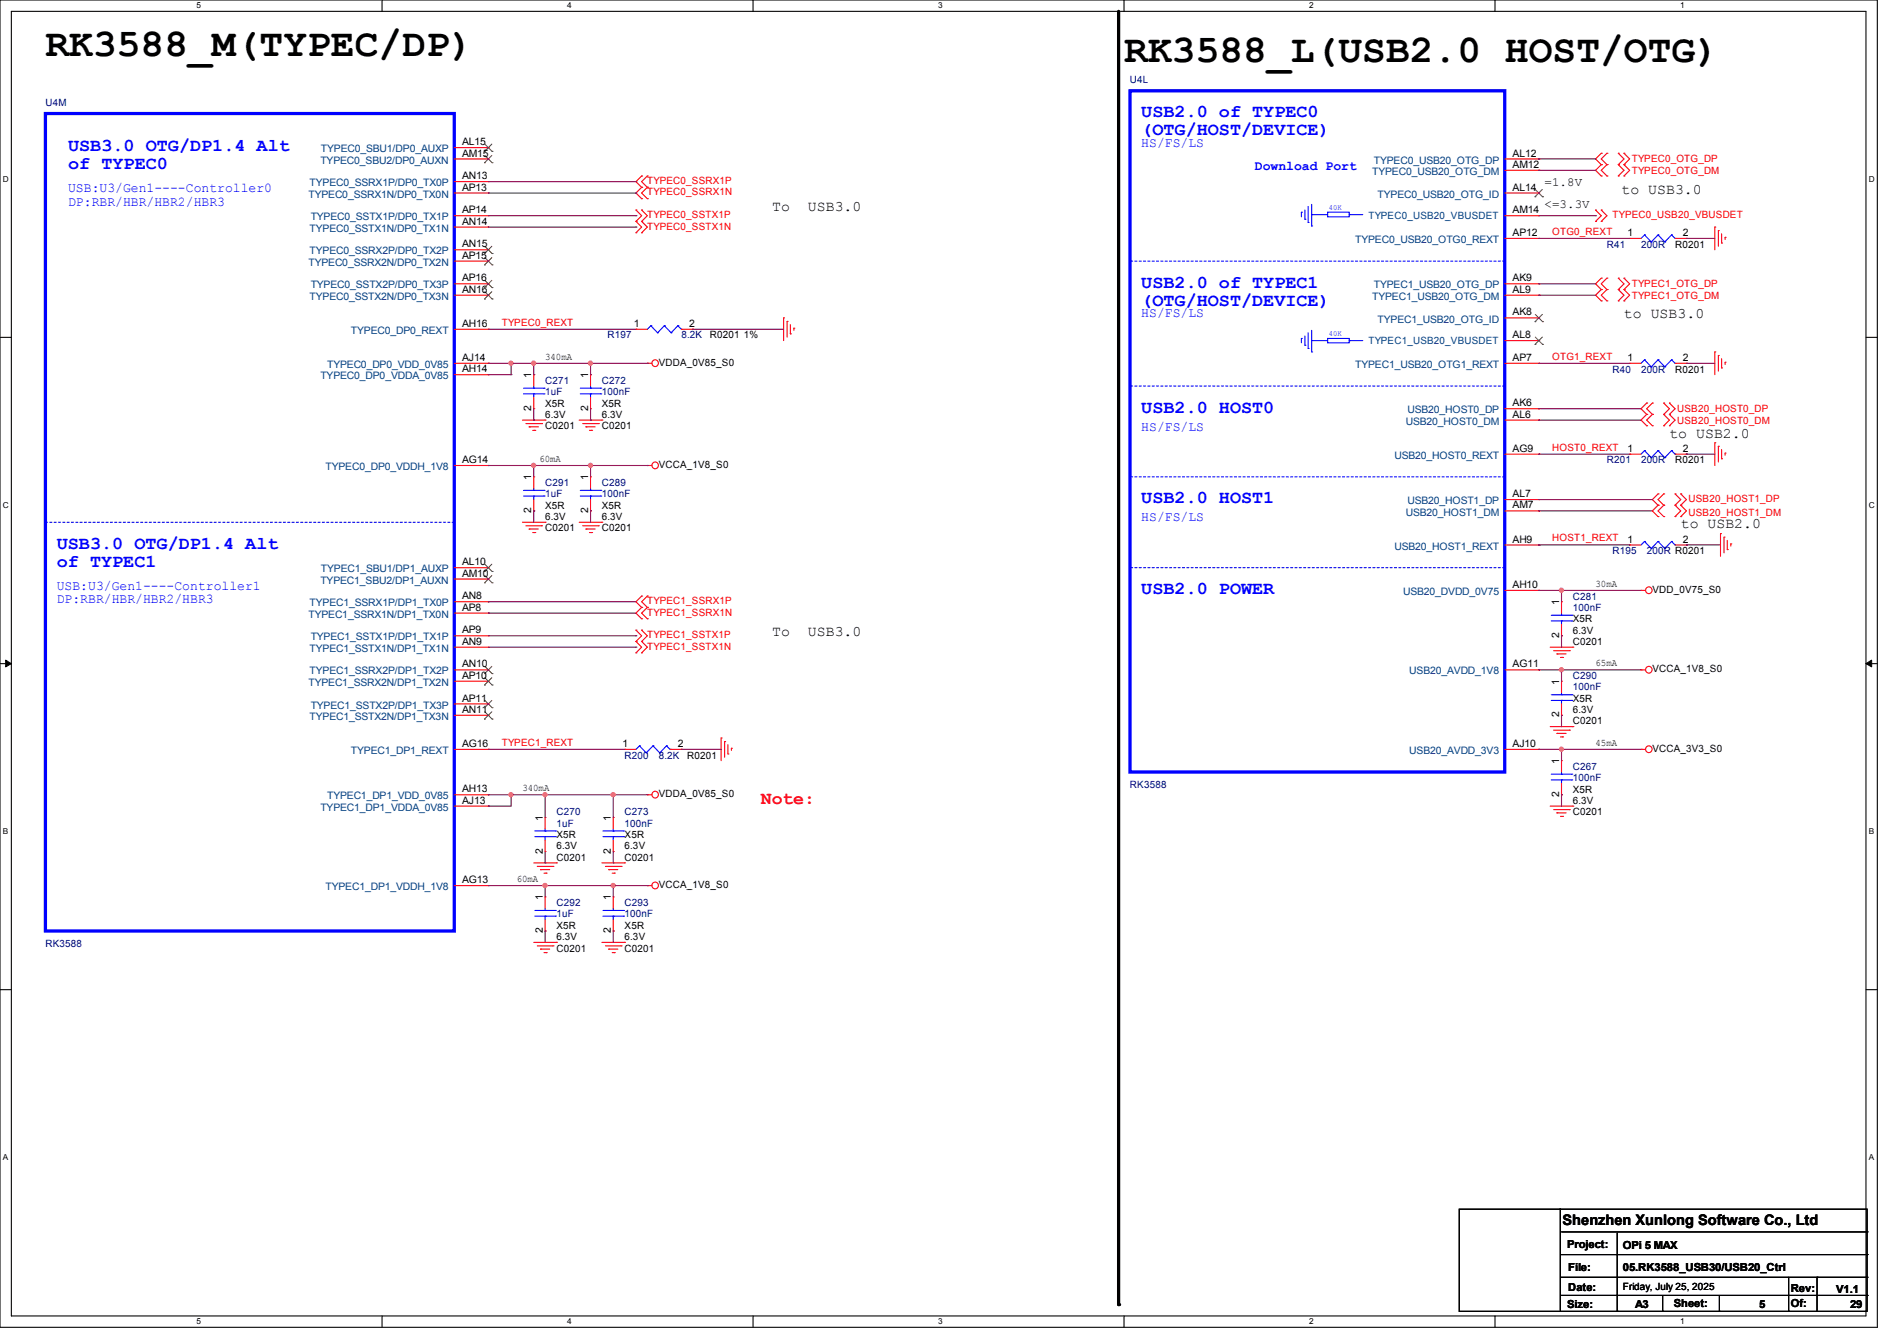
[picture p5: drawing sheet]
<svg xmlns="http://www.w3.org/2000/svg" width="297mm" height="210mm" viewBox="0 0 297 210" stroke-linecap="round" stroke-linejoin="round" font-family="sans-serif">
<g fill="none" stroke="#000" stroke-width=".17">
<path d="M0 0h293.9v207.9h-293.9zM1.8 1.8h290.3v204.3h-290.3zM59.8 0v1.8M117.9 0v1.8M176 0v1.8M234.1 0v1.8M0 52.8h1.8M292.1 52.8h1.8M0 103.9h1.8M292.1 103.9h1.8M0 155h1.8M292.1 155h1.8"/>
<path d="M228.5 189.4h15.8v16h-15.8zM244.3 189.4h48v16h-48zM244.3 196.5h48M244.5 192.9h47.8M253.2 193.1v12.3M292.3 192.9h.1M292.3 196.5h.1M59.8 206.1v1.8M117.9 206.1v1.8M176 206.1v1.8M234.1 206.1v1.8M244.3 200h48"/>
<path d="M244.3 202.9h48M253.2 205.4h.1M260.3 205.4h.1M260.3 202.9v2.5M269.2 205.4h.1M269.2 202.9v2.5M280 205.4h.1M280 200v5.4M284.5 200h.1M284.5 200v5.4M292.3 200h.1M292.3 202.9h.1"/>
</g>
<path d="M.9 103.4l.9 .5-.9 .5zM292.1 103.9l.9-.5v1z" fill="#000"/>
<path d="M.9 103.4l.9 .5-.9 .5zM292.1 103.9l.9-.5v1z" fill="none" stroke="#000" stroke-width=".16"/>
<path d="M175.1 1.8v202.5" fill="none" stroke="#000" stroke-width=".51"/>
<circle cx="175.1" cy="204.3" r=".25" fill="#000"/>
<g fill="none" stroke="#f00" stroke-width=".17">
<path d="M71.1 23.1h5.4M71.1 24.9h5.4M71.1 28.4h5.4M71.1 35.6h5.4M71.1 39.1h5.4M71.1 30.2h5.4M71.1 33.8h5.4M76.5 23.1h.1M76.5 24.9h.1M76.5 28.4h.1M76.5 35.6h.1M76.5 39.1h.1"/>
<path d="M76.5 30.2h.1M76.5 33.8h.1M99.6 34.7h.1M99.6 32.9h.1M99.6 36.4h.1M99.6 32.9l.9 .9-.9 .9M99.6 34.7l.9 .9-.9 .8M100.5 34.7h.1M100.5 32.9h.1M100.5 36.4h.1M100.5 27.6h.1M100.5 29.3h.1"/>
<path d="M100.5 31.1h.1M100.5 32.9l.8 .9-.8 .9M100.5 34.7l.8 .9-.8 .8M100.5 27.6l-.9 .8 .9 .9M100.5 29.3l-.9 .9 .9 .9M101.3 29.3h.1M101.3 27.6h.1M101.3 31.1h.1M101.3 27.6l-.8 .8 .8 .9M101.3 29.3l-.8 .9 .8 .9M235.6 24.9h5.3M235.6 30.2h5.3"/>
<path d="M235.6 33.8h5.3M235.6 26.7h5.3M235.6 37.3h5.3M240.9 24.9h.1M240.9 30.2h.1M240.9 26.7h.1M240.9 33.8h.1M240.9 37.3h.1M249.8 34.7h.1M249.8 32.9h.1M249.8 32.9l.9 .9-.9 .9M250.7 24h.1"/>
<path d="M250.7 25.8h.1M250.7 27.6h.1M250.7 34.7h.1M250.7 32.9h.1M250.7 24l-.9 .9 .9 .9M250.7 25.8l-.9 .9 .9 .9M250.7 32.9l.9 .9-.9 .9M251.6 25.8h.1M251.6 24h.1M251.6 27.6h.1M251.6 24l-.9 .9 .9 .9M251.6 25.8l-.9 .9 .9 .9"/>
<path d="M253.4 25.8h.1M253.4 24h.1M253.4 27.6h.1M253.4 24l.9 .9-.9 .9M253.4 25.8l.9 .9-.9 .9M254.3 25.8h.1M254.3 24h.1M254.3 27.6h.1M254.3 24l.8 .9-.8 .9M254.3 25.8l.8 .9-.8 .9M255.1 37.3h.1M255.1 37.3h1.8"/>
<path d="M262.3 37.3h1.7M264 37.3h.1M268.5 35.6h.1M268.5 35.6v3.5M269 36.1h.1M269 36.1v2.5M269.5 38.1h.1M269.5 36.6v1.5M270.1 37.2h.1M270.1 37.2v.3M71.1 56.9h5.4M71.1 51.6h5.4"/>
<path d="M71.1 58.7h5.4M71.1 46.2h5.4M71.1 40.9h5.4M71.1 44.4h5.4M76.5 58.7h.1M76.5 51.6h.1M76.5 56.9h.1M76.5 46.2h.1M76.5 40.9h.1M76.5 44.4h.1M83.6 58.7h.1M83.6 58.7v1.8"/>
<path d="M92.5 58.7h.1M92.5 58.7v1.8M99.6 51.6h.1M99.6 51.6h1.7M101.3 56.9h.1M101.3 56.9h.8M106.7 51.6h1.8M108.5 51.6h.1M122.7 49.8h.1M122.7 49.8v3.5M123.2 50.3h.1M123.2 50.3v2.5"/>
<path d="M123.7 52.3h.1M123.7 50.8v1.5M124.3 51.4h.1M124.3 51.4v.3M235.6 56.9h5.3M235.6 46.2h5.3M235.6 44.4h5.3M235.6 49.8h5.3M235.6 53.3h5.3M240.9 49.8h.1M240.9 44.4h.1M240.9 53.3h.1"/>
<path d="M240.9 46.2h.1M240.9 56.9h.1M250.7 43.6h.1M250.7 45.3h.1M250.7 47.1h.1M250.7 43.6l-.9 .8 .9 .9M250.7 45.3l-.9 .9 .9 .9M251.6 45.3h.1M251.6 43.6h.1M251.6 47.1h.1M251.6 43.6l-.9 .8 .9 .9M251.6 45.3l-.9 .9 .9 .9"/>
<path d="M253.4 45.3h.1M253.4 43.6h.1M253.4 47.1h.1M253.4 43.6l.9 .8-.9 .9M253.4 45.3l.9 .9-.9 .9M254.3 45.3h.1M254.3 43.6h.1M254.3 47.1h.1M254.3 43.6l.8 .8-.8 .9M254.3 45.3l.8 .9-.8 .9M255.1 56.9h.1M255.1 56.9h1.8"/>
<path d="M262.3 56.9h1.7M264 56.9h.1M268.5 55.1h.1M268.5 55.1v3.6M269 55.7h.1M269 55.7v2.4M269.5 57.6h.1M269.5 56.2v1.4M270.1 56.7h.1M270.1 56.7v.4M71.1 72.9h5.4M76.5 72.9h.1"/>
<path d="M81.8 65.8h3.5M82.3 66.3h2.5M82.8 66.8h.1M82.8 66.8h1.5M83.4 67.4h.3M83.6 64h.1M83.6 74.7h.1M83.6 62.2v1.8M83.6 74.7v1.8M83.6 78.2v1.8M83.7 67.4h.1M84.8 66.3h.1"/>
<path d="M85.3 65.8h.1M90.7 65.8h3.5M91.2 66.3h2.5M91.7 66.8h.1M91.7 66.8h1.5M92.3 67.4h.3M92.5 74.7h.1M92.5 64h.1M92.5 62.2v1.8M92.5 74.7v1.8M92.5 78.2v1.8M92.6 67.4h.1"/>
<path d="M93.7 66.3h.1M94.2 65.8h.1M101.3 72.9h.1M101.3 72.9h.8M235.6 65.8h5.3M235.6 71.1h5.3M235.6 64h5.3M235.6 78.2h5.3M240.9 71.1h.1M240.9 64h.1M240.9 65.8h.1M240.9 78.2h.1"/>
<path d="M255.1 71.1h.1M255.1 71.1h1.8M257.8 63.1h.1M257.8 64.9h.1M257.8 66.7h.1M257.8 63.1l-.9 .9 .9 .9M257.8 64.9l-.9 .9 .9 .9M258.7 64.9h.1M258.7 63.1h.1M258.7 66.7h.1M258.7 63.1l-.9 .9 .9 .9M258.7 64.9l-.9 .9 .9 .9"/>
<path d="M259.6 77.3h.1M259.6 79.1h.1M259.6 77.3l-.9 .9 .9 .9M259.6 79.1l-.9 .9 .9 .9M260.5 79.1h.1M260.5 77.3h.1M260.5 64.9h.1M260.5 63.1h.1M260.5 66.7h.1M260.5 77.3l-.9 .9 .9 .9M260.5 79.1l-.9 .9 .9 .9M260.5 63.1l.9 .9-.9 .9"/>
<path d="M260.5 64.9l.9 .9-.9 .9M261.4 64.9h.1M261.4 63.1h.1M261.4 66.7h.1M261.4 63.1l.9 .9-.9 .9M261.4 64.9l.9 .9-.9 .9M262.3 79.1h.1M262.3 77.3h.1M262.3 77.3l.8 .9-.8 .9M262.3 79.1l.8 .9-.8 .9M262.3 71.1h1.7M263.1 79.1h.1"/>
<path d="M263.1 77.3h.1M263.1 77.3l.9 .9-.9 .9M263.1 79.1l.9 .9-.9 .9M264 71.1h.1M268.5 69.3h.1M268.5 69.3v3.6M269 69.9h.1M269 69.9v2.4M269.5 71.8h.1M269.5 70.4v1.4M270.1 71h.1M270.1 71v.3"/>
<path d="M71.1 88.9h5.4M71.1 90.7h5.4M71.1 94.2h5.4M71.1 96h5.4M71.1 99.6h5.4M76.5 88.9h.1M76.5 90.7h.1M76.5 94.2h.1M76.5 96h.1M76.5 99.6h.1M81.8 81.8h3.5M82.3 82.3h2.5"/>
<path d="M82.8 82.8h.1M82.8 82.8h1.5M83.4 83.4h.3M83.6 80h.1M83.7 83.4h.1M84.8 82.3h.1M85.3 81.8h.1M90.7 81.8h3.5M91.2 82.3h2.5M91.7 82.8h.1M91.7 82.8h1.5M92.3 83.4h.3"/>
<path d="M92.5 80h.1M92.6 83.4h.1M93.7 82.3h.1M94.2 81.8h.1M99.6 98.7h.1M99.6 98.7l.9 .9-.9 .9M100.5 98.7h.1M100.5 93.3h.1M100.5 95.1h.1M100.5 96.9h.1M100.5 98.7l.8 .9-.8 .9M100.5 93.3l-.9 .9 .9 .9"/>
<path d="M100.5 95.1l-.9 .9 .9 .9M101.3 95.1h.1M101.3 93.3h.1M101.3 96.9h.1M101.3 93.3l-.8 .9 .8 .9M101.3 95.1l-.8 .9 .8 .9M235.6 92.5h5.3M235.6 85.3h5.3M235.6 80h5.3M240.9 85.3h.1M240.9 92.5h.1M240.9 80h.1"/>
<path d="M244.5 94.2h.1M244.5 99.6h.1M244.5 94.2v1.8M244.5 97.8v1.8M255.1 85.3h.1M255.1 85.3h1.8M256.9 92.5h.1M256.9 92.5h.7M259.6 80.9h.1M260.5 80.9h.1M262.3 80.9h.1M262.3 85.3h1.7"/>
<path d="M263.1 80.9h.1M264 85.3h.1M269.4 83.6h.1M269.4 83.6v3.5M269.9 84.1h.1M269.9 84.1v2.5M270.4 86.1h.1M270.4 84.6v1.5M271 85.2h.1M271 85.2v.3M71.1 101.3h5.4M71.1 117.3h5.4"/>
<path d="M71.1 104.9h5.4M71.1 112h5.4M71.1 106.7h5.4M71.1 110.2h5.4M76.5 117.3h.1M76.5 101.3h.1M76.5 104.9h.1M76.5 112h.1M76.5 106.7h.1M76.5 110.2h.1M97.8 117.3h.1M97.8 117.3h1.8"/>
<path d="M99.6 100.5h.1M99.6 102.2h.1M99.6 100.5l.9 .8-.9 .9M100.5 100.5h.1M100.5 102.2h.1M100.5 100.5l.8 .8-.8 .9M104.9 117.3h1.8M106.7 117.3h.1M112.9 115.6h.1M112.9 115.6v3.5M113.5 116.1h.1M113.5 116.1v2.5"/>
<path d="M114 118.1h.1M114 116.6v1.5M114.5 117.2h.1M114.5 117.2v.3M235.6 117.3h5.3M235.6 104.9h5.3M240.9 104.9h.1M240.9 117.3h.1M242.7 113.8h3.6M242.7 101.3h3.6M243.2 114.3h2.5M243.2 101.9h2.5"/>
<path d="M243.8 114.9h.1M243.8 102.4h.1M243.8 114.9h1.4M243.8 102.4h1.4M244.3 115.4h.3M244.3 103h.3M244.5 119.1h.1M244.5 106.7h.1M244.5 112h.1M244.5 106.7v1.8M244.5 110.2v1.8M244.5 119.1v1.8"/>
<path d="M244.6 115.4h.1M244.6 103h.1M245.7 114.3h.1M245.7 101.9h.1M246.3 113.8h.1M246.3 101.3h.1M256.9 117.3h.1M256.9 104.9h.1M256.9 117.3h.7M256.9 104.9h.7M71.1 126.2h5.4M71.1 138.7h5.4"/>
<path d="M71.1 124.5h5.4M76.5 138.7h.1M76.5 124.5h.1M76.5 126.2h.1M83.6 135.1h3.5M84.1 135.7h2.5M84.6 136.2h.1M84.6 136.2h1.5M85.2 136.7h.3M85.3 128h.1M85.3 133.3h.1M85.3 128v1.8"/>
<path d="M85.3 131.6v1.7M85.5 136.7h.1M86.6 135.7h.1M87.1 135.1h.1M94.2 135.1h3.6M94.8 135.7h2.4M95.3 136.2h.1M95.3 136.2h1.4M95.8 136.7h.4M96 128h.1M96 133.3h.1M96 128v1.8"/>
<path d="M96 131.6v1.7M96.2 136.7h.1M97.2 135.7h.1M97.8 135.1h.1M101.3 138.7h.1M101.3 124.5h.1M101.3 138.7h.8M101.3 124.5h.8M242.7 126.2h3.6M243.2 126.8h2.5M243.8 127.3h.1M243.8 127.3h1.4"/>
<path d="M244.3 127.8h.3M244.5 124.5h.1M244.5 122.7v1.8M244.6 127.8h.1M245.7 126.8h.1M246.3 126.2h.1M83.6 147.6h3.5M84.1 148.1h2.5M84.6 148.6h.1M84.6 148.6h1.5M85.2 149.2h.3M85.3 140.5h.1"/>
<path d="M85.3 145.8h.1M85.3 140.5v1.7M85.3 144v1.8M85.5 149.2h.1M86.6 148.1h.1M87.1 147.6h.1M94.2 147.6h3.6M94.8 148.1h2.4M95.3 148.6h.1M95.3 148.6h1.4M95.8 149.2h.4M96 140.5h.1"/>
<path d="M96 145.8h.1M96 140.5v1.7M96 144v1.8M96.2 149.2h.1M97.2 148.1h.1M97.8 147.6h.1"/>
<circle cx="102.6" cy="56.9" r=".52"/>
<circle cx="102.6" cy="72.9" r=".52"/>
<circle cx="258.1" cy="92.4" r=".52"/>
<circle cx="258.1" cy="117.3" r=".52"/>
<circle cx="258.1" cy="104.9" r=".52"/>
<circle cx="102.6" cy="124.4" r=".52"/>
<circle cx="102.6" cy="138.7" r=".52"/>
</g>
<g fill="none" stroke="#00f" stroke-width=".17">
<path d="M203.8 33.2h.1M203.8 33.2v.8M204.3 34.3h.1M204.3 32.9v1.4M204.8 34.8h.1M204.8 32.3v2.5M205.4 35.4h.1M205.4 33.6h.1M205.4 32v3.4M205.4 33.6h2.5M207.9 33.2h3.3v.8h-3.3zM211.2 33.6h.1"/>
<path d="M211.2 33.6h2.2M257.5 36.8h.1M257.5 36.8l-.6 .5M257.5 36.8l1 1.1M258.5 37.9h.1M259.6 36.8h.1M259.6 36.8l-1.1 1.1M259.6 36.8l1 1.1M260.6 37.9h.1M261.7 36.8h.1M261.7 36.8l-1.1 1.1M261.7 36.8l.6 .5"/>
<path d="M262.3 37.3h.1M101.9 51h.1M101.9 51l-.6 .6M101.9 51l1.1 1.1M103 52.1h.1M104 51h.1M104 51l-1 1.1M104 51l1.1 1.1M105.1 52.1h.1M106.1 51h.1M106.1 51l-1 1.1M106.1 51l.6 .6"/>
<path d="M106.7 51.6h.1M203.8 53h.1M203.8 53v.7M204.3 54.1h.1M204.3 52.6v1.5M204.8 54.6h.1M204.8 52.1v2.5M205.4 55.1h.1M205.4 53.3h.1M205.4 51.7v3.4M205.4 53.3h2.5M207.9 53h3.3v.7h-3.3z"/>
<path d="M211.2 53.3h.1M211.2 53.3h2.2M257.5 56.3h.1M257.5 56.3l-.6 .6M257.5 56.3l1 1.1M258.5 57.4h.1M259.6 56.3h.1M259.6 56.3l-1.1 1.1M259.6 56.3l1 1.1M260.6 57.4h.1M261.7 56.3h.1M261.7 56.3l-1.1 1.1"/>
<path d="M261.7 56.3l.6 .6M262.3 56.9h.1M82 77.7h3.2M82 76.8h3.2M82 61.7h3.2M82 60.8h3.2M83.6 60.8h.1M83.6 61.7h.1M83.6 76.8h.1M83.6 77.7h.1M83.6 60.5v.3M83.6 61.7v.5"/>
<path d="M83.6 76.5v.3M83.6 77.7v.5M85.2 61.7h.1M85.2 60.8h.1M85.2 77.7h.1M85.2 76.8h.1M90.8 77.7h3.3M90.8 76.8h3.3M90.8 61.7h3.3M90.8 60.8h3.3M92.5 76.8h.1M92.5 77.7h.1"/>
<path d="M92.5 60.8h.1M92.5 61.7h.1M92.5 60.5v.3M92.5 61.7v.5M92.5 76.5v.3M92.5 77.7v.5M94.1 77.7h.1M94.1 76.8h.1M94.1 61.7h.1M94.1 60.8h.1M257.5 70.6h.1M257.5 70.6l-.6 .5"/>
<path d="M257.5 70.6l1 1.1M258.5 71.7h.1M259.6 70.6h.1M259.6 70.6l-1.1 1.1M259.6 70.6l1 1.1M260.6 71.7h.1M261.7 70.6h.1M261.7 70.6l-1.1 1.1M261.7 70.6l.6 .5M262.3 71.1h.1M242.9 97.2h3.2M242.9 96.4h3.2"/>
<path d="M244.5 96.4h.1M244.5 97.2h.1M244.5 96v.4M244.5 97.2v.6M246.1 97.2h.1M246.1 96.4h.1M257.5 84.8h.1M257.5 84.8l-.6 .5M257.5 84.8l1 1.1M258.5 85.9h.1M259.6 84.8h.1M259.6 84.8l-1.1 1.1"/>
<path d="M259.6 84.8l1 1.1M260.6 85.9h.1M261.7 84.8h.1M261.7 84.8l-1.1 1.1M261.7 84.8l.6 .5M262.3 85.3h.1M100.1 116.8h.1M100.1 116.8l-.5 .5M100.1 116.8l1.1 1.1M101.2 117.9h.1M102.2 116.8h.1M102.2 116.8l-1 1.1"/>
<path d="M102.2 116.8l1.1 1.1M103.3 117.9h.1M104.4 116.8h.1M104.4 116.8l-1.1 1.1M104.4 116.8l.5 .5M104.9 117.3h.1M242.9 109.7h3.2M242.9 108.8h3.2M244.5 108.8h.1M244.5 109.7h.1M244.5 108.5v.3M244.5 109.7v.5"/>
<path d="M246.1 109.7h.1M246.1 108.8h.1M83.7 131h3.3M83.7 130.1h3.3M85.3 130.1h.1M85.3 131h.1M85.3 129.8v.3M85.3 131v.6M87 131h.1M87 130.1h.1M94.4 131h3.2M94.4 130.1h3.2"/>
<path d="M96 130.1h.1M96 131h.1M96 129.8v.3M96 131v.6M97.6 131h.1M97.6 130.1h.1M242.9 122.1h3.2M242.9 121.2h3.2M244.5 121.2h.1M244.5 122.1h.1M244.5 120.9v.3M244.5 122.1v.6"/>
<path d="M246.1 122.1h.1M246.1 121.2h.1M83.7 143.5h3.3M83.7 142.6h3.3M85.3 142.6h.1M85.3 143.5h.1M85.3 142.2v.4M85.3 143.5v.5M87 143.5h.1M87 142.6h.1M94.4 143.5h3.2M94.4 142.6h3.2"/>
<path d="M96 142.6h.1M96 143.5h.1M96 142.2v.4M96 143.5v.5M97.6 143.5h.1M97.6 142.6h.1"/>
</g>
<path d="M7.1 17.8h64v128h-64zM176.9 14.2h58.7v106.7h-58.7z" fill="none" stroke="#00f" stroke-width=".51"/>
<path d="M176.9 40.9h.1M235.6 40.9h-58.7M176.9 60.5h.1M176.9 74.7h.1M235.6 60.5h-58.7M235.6 74.7h-58.7M7.1 81.8h.1M71.1 81.8h-64M176.9 88.9h.1M235.6 88.9h-58.7" fill="none" stroke="#00f" stroke-width=".17" stroke-dasharray=".3 .3"/>
<g fill="none" stroke="#804000" stroke-width=".16">
<path d="M75.9 23.7h.1M75.9 25.5h.1M75.9 39.7h.1M75.9 22.6l1.1 1.1M75.9 24.3l1.1 1.2M75.9 38.6l1.1 1.1M77 22.6l-1.1 1.1M77 24.3l-1.1 1.2M77 38.6l-1.1 1.1M77 23.7h.1M77 25.5h.1M77 39.7h.1"/>
<path d="M240.3 30.8h.1M240.4 29.7l1.1 1.1M241.5 29.7l-1.2 1.1M241.5 30.8h.1M75.9 46.8h.1M75.9 41.5h.1M75.9 45h.1M75.9 45.7l1.1 1.1M75.9 40.3l1.1 1.2M75.9 43.9l1.1 1.1M77 45.7l-1.1 1.1M77 40.3l-1.1 1.2"/>
<path d="M77 43.9l-1.1 1.1M77 46.8h.1M77 41.5h.1M77 45h.1M240.3 50.4h.1M240.3 53.9h.1M240.4 49.2l1.1 1.2M240.4 52.8l1.1 1.1M241.5 49.2l-1.2 1.2M241.5 52.8l-1.2 1.1M241.5 50.4h.1M241.5 53.9h.1"/>
<path d="M75.9 89.5h.1M75.9 91.3h.1M75.9 88.3l1.1 1.2M75.9 90.1l1.1 1.2M77 88.3l-1.1 1.2M77 90.1l-1.1 1.2M77 89.5h.1M77 91.3h.1M75.9 105.5h.1M75.9 112.6h.1M75.9 107.3h.1M75.9 110.8h.1"/>
<path d="M75.9 104.4l1.1 1.1M75.9 111.5l1.1 1.1M75.9 106.1l1.1 1.2M75.9 109.7l1.1 1.1M77 104.4l-1.1 1.1M77 111.5l-1.1 1.1M77 106.1l-1.1 1.2M77 109.7l-1.1 1.1M77 105.5h.1M77 112.6h.1M77 107.3h.1M77 110.8h.1"/>
</g>
<path d="M244.5 92.5h.1M244.5 92.5v1.7" fill="none" stroke="#800040" stroke-width=".17"/>
<circle cx="244.5" cy="92.4" r=".32" fill="#f0f"/>
<circle cx="244.5" cy="92.4" r=".32" fill="none" stroke="#f0f" stroke-width=".17"/>
<path d="M244.5 99.6h.1M244.5 99.6v1.7M244.5 117.3h.1M244.5 117.3v1.8" fill="none" stroke="#800040" stroke-width=".17"/>
<circle cx="244.5" cy="117.3" r=".32" fill="#f0f"/>
<circle cx="244.5" cy="117.3" r=".32" fill="none" stroke="#f0f" stroke-width=".17"/>
<g fill="none" stroke="#800040" stroke-width=".17">
<path d="M240.9 24.9h.1M240.9 26.7h.1M240.9 37.3h.1M240.9 24.9h8.9M240.9 26.7h8.9M240.9 37.3h14.2M264 37.3h.1M264 37.3h4.5M76.5 51.6h.1M76.5 51.6h23.1M108.5 51.6h.1M108.5 51.6h14.2"/>
<path d="M240.9 44.4h.1M240.9 46.2h.1M240.9 56.9h.1M240.9 44.4h8.9M240.9 46.2h8.9M240.9 56.9h14.2M264 56.9h.1M264 56.9h4.5M83.6 72.9h.1M83.6 72.9v1.8M83.6 72.9h8.9M92.5 72.9h.1"/>
<path d="M92.5 72.9v1.8M240.9 78.2h.1M240.9 64h.1M240.9 65.8h.1M240.9 71.1h.1M240.9 78.2h17.8M240.9 64h16M240.9 65.8h16M240.9 71.1h14.2M264 71.1h.1M264 71.1h4.5M83.6 80h.1"/>
<path d="M83.6 80v1.8M92.5 80h.1M92.5 80v1.8M240.9 80h.1M240.9 92.5h.1M240.9 85.3h.1M240.9 80h17.8M240.9 92.5h3.6M240.9 85.3h14.2M264 85.3h.1M264 85.3h5.4M240.9 104.9h.1"/>
<path d="M240.9 117.3h.1M240.9 104.9h3.6M240.9 117.3h3.6M244.5 112h.1M244.5 112v1.8M244.5 124.5h.1M244.5 124.5v1.7"/>
</g>
<circle cx="83.5" cy="72.9" r=".32" fill="#f0f"/>
<circle cx="83.5" cy="72.9" r=".32" fill="none" stroke="#f0f" stroke-width=".17"/>
<path d="M92.5 72.9h8.8M101.3 72.9h.1" fill="none" stroke="#800040" stroke-width=".17"/>
<circle cx="92.4" cy="72.9" r=".32" fill="#f0f"/>
<circle cx="92.4" cy="72.9" r=".32" fill="none" stroke="#f0f" stroke-width=".17"/>
<path d="M83.6 58.7h.1M83.6 56.9v1.8M76.5 72.9h.1M76.5 72.9h7.1" fill="none" stroke="#800040" stroke-width=".17"/>
<circle cx="83.5" cy="56.9" r=".32" fill="#f0f"/>
<circle cx="83.5" cy="56.9" r=".32" fill="none" stroke="#f0f" stroke-width=".17"/>
<path d="M83.6 56.9h.1M83.6 56.9h17.7M101.3 56.9h.1M83.6 65.8h.1M83.6 64v1.8" fill="none" stroke="#800040" stroke-width=".17"/>
<circle cx="92.4" cy="56.9" r=".32" fill="#f0f"/>
<circle cx="92.4" cy="56.9" r=".32" fill="none" stroke="#f0f" stroke-width=".17"/>
<path d="M76.5 56.9h.1M76.5 56.9h3.5" fill="none" stroke="#800040" stroke-width=".17"/>
<circle cx="80" cy="56.9" r=".32" fill="#f0f"/>
<circle cx="80" cy="56.9" r=".32" fill="none" stroke="#f0f" stroke-width=".17"/>
<g fill="none" stroke="#800040" stroke-width=".17">
<path d="M76.5 33.8h23.1M76.5 35.6h23.1M76.5 28.4h23.1M76.5 30.2h23.1M99.6 33.8h.1M99.6 35.6h.1M99.6 28.4h.1M99.6 30.2h.1M76.5 58.7h.1M76.5 58.7h3.5M80 58.7h.1M80 56.9h.1"/>
<path d="M80 56.9v1.8M80 56.9h3.6M92.5 58.7h.1M92.5 56.9v1.8M92.5 65.8h.1M92.5 64v1.8M76.5 117.3h.1M76.5 117.3h21.3M106.7 117.3h.1M106.7 117.3h6.2M76.5 138.7h.1M76.5 124.5h.1"/>
<path d="M76.5 138.7h8.8M76.5 124.5h3.5M85.3 138.7h.1M85.3 138.7v1.8M85.3 145.8h.1M85.3 145.8v1.8"/>
</g>
<circle cx="80" cy="124.4" r=".32" fill="#f0f"/>
<circle cx="80" cy="124.4" r=".32" fill="none" stroke="#f0f" stroke-width=".17"/>
<path d="M76.5 126.2h.1M80 124.5h.1M80 124.5v1.7h-3.5M80 124.5h16M85.3 124.5h.1M85.3 124.5v3.5M96 124.5h.1M96 124.5v3.5" fill="none" stroke="#800040" stroke-width=".17"/>
<circle cx="96" cy="124.4" r=".32" fill="#f0f"/>
<circle cx="96" cy="124.4" r=".32" fill="none" stroke="#f0f" stroke-width=".17"/>
<circle cx="85.3" cy="124.4" r=".32" fill="#f0f"/>
<circle cx="85.3" cy="124.4" r=".32" fill="none" stroke="#f0f" stroke-width=".17"/>
<path d="M85.3 135.1h.1M85.3 133.3v1.8M85.3 138.7h10.7M96 135.1h.1M96 138.7h.1M96 133.3v1.8" fill="none" stroke="#800040" stroke-width=".17"/>
<circle cx="85.3" cy="138.7" r=".32" fill="#f0f"/>
<circle cx="85.3" cy="138.7" r=".32" fill="none" stroke="#f0f" stroke-width=".17"/>
<circle cx="96" cy="138.7" r=".32" fill="#f0f"/>
<circle cx="96" cy="138.7" r=".32" fill="none" stroke="#f0f" stroke-width=".17"/>
<path d="M244.5 92.5h.1M244.5 92.5h12.4M244.5 104.9h.1M244.5 117.3h.1M244.5 104.9h12.4M244.5 117.3h12.4M244.5 104.9v1.8M96 124.5h.1M96 124.5h5.3" fill="none" stroke="#800040" stroke-width=".17"/>
<circle cx="244.5" cy="104.9" r=".32" fill="#f0f"/>
<circle cx="244.5" cy="104.9" r=".32" fill="none" stroke="#f0f" stroke-width=".17"/>
<g fill="none" stroke="#800040" stroke-width=".17">
<path d="M240.9 33.8h8.9M249.8 33.8h.1M76.5 94.2h.1M76.5 96h.1M76.5 94.2h23.1M76.5 96h23.1M76.5 99.6h23.1M99.6 99.6h.1M76.5 101.3h23.1M99.6 101.3h.1M96 138.7h.1M96 138.7v1.8"/>
<path d="M96 138.7h5.3M101.3 138.7h.1M96 145.8h.1M96 145.8v1.8"/>
</g>
<circle cx="244.5" cy="92.4" r=".32" fill="#f0f"/>
<circle cx="244.5" cy="92.4" r=".32" fill="none" stroke="#f0f" stroke-width=".17"/>
<circle cx="244.5" cy="117.3" r=".32" fill="#f0f"/>
<circle cx="244.5" cy="117.3" r=".32" fill="none" stroke="#f0f" stroke-width=".17"/>
<circle cx="83.5" cy="72.9" r=".32" fill="#f0f"/>
<circle cx="83.5" cy="72.9" r=".32" fill="none" stroke="#f0f" stroke-width=".17"/>
<circle cx="92.4" cy="72.9" r=".32" fill="#f0f"/>
<circle cx="92.4" cy="72.9" r=".32" fill="none" stroke="#f0f" stroke-width=".17"/>
<circle cx="83.5" cy="56.9" r=".32" fill="#f0f"/>
<circle cx="83.5" cy="56.9" r=".32" fill="none" stroke="#f0f" stroke-width=".17"/>
<circle cx="92.4" cy="56.9" r=".32" fill="#f0f"/>
<circle cx="92.4" cy="56.9" r=".32" fill="none" stroke="#f0f" stroke-width=".17"/>
<circle cx="80" cy="56.9" r=".32" fill="#f0f"/>
<circle cx="80" cy="56.9" r=".32" fill="none" stroke="#f0f" stroke-width=".17"/>
<circle cx="80" cy="124.4" r=".32" fill="#f0f"/>
<circle cx="80" cy="124.4" r=".32" fill="none" stroke="#f0f" stroke-width=".17"/>
<circle cx="96" cy="124.4" r=".32" fill="#f0f"/>
<circle cx="96" cy="124.4" r=".32" fill="none" stroke="#f0f" stroke-width=".17"/>
<circle cx="85.3" cy="124.4" r=".32" fill="#f0f"/>
<circle cx="85.3" cy="124.4" r=".32" fill="none" stroke="#f0f" stroke-width=".17"/>
<circle cx="85.3" cy="138.7" r=".32" fill="#f0f"/>
<circle cx="85.3" cy="138.7" r=".32" fill="none" stroke="#f0f" stroke-width=".17"/>
<circle cx="96" cy="138.7" r=".32" fill="#f0f"/>
<circle cx="96" cy="138.7" r=".32" fill="none" stroke="#f0f" stroke-width=".17"/>
<circle cx="244.5" cy="104.9" r=".32" fill="#f0f"/>
<circle cx="244.5" cy="104.9" r=".32" fill="none" stroke="#f0f" stroke-width=".17"/>
<g font-size="6.2">
<text x="7.1" y="8.8">RK3588_M(TYPEC/DP)</text>
<text x="176" y="9.7">RK3588_L(USB2.0 HOST/OTG)</text>
</g>
<g font-size="2.8" fill="#00f">
<text x="10.7" y="23.7">USB3.0 OTG/DP1.4 Alt</text>
<text x="178.7" y="18.4">USB2.0 of TYPEC0</text>
<text x="178.7" y="21.2">(OTG/HOST/DEVICE)</text>
<text x="10.7" y="26.5">of TYPEC0</text>
<text x="178.7" y="45">USB2.0 of TYPEC1</text>
<text x="178.7" y="47.9">(OTG/HOST/DEVICE)</text>
<text x="178.7" y="64.6">USB2.0 HOST0</text>
<text x="178.7" y="78.8">USB2.0 HOST1</text>
<text x="8.9" y="85.9">USB3.0 OTG/DP1.4 Alt</text>
<text x="8.9" y="88.8">of TYPEC1</text>
<text x="178.7" y="93">USB2.0 POWER</text>
</g>
<text font-size="2.8" fill="#f00" x="119.1" y="125.9">Note:</text>
<g font-size="2.3">
<text x="120.9" y="33">To</text>
<text x="126.5" y="33">USB3.0</text>
<text x="253.9" y="30.3">to USB3.0</text>
<text x="254.3" y="49.9">to USB3.0</text>
<text x="261.4" y="68.5">to USB2.0</text>
<text x="263.1" y="82.8">to USB2.0</text>
<text x="120.9" y="99.7">To</text>
<text x="126.5" y="99.7">USB3.0</text>
<text x="244.6" y="191.8">Shenzhen Xunlong Software Co., Ltd</text>
</g>
<g font-size="2.1" fill="#00f">
<text x="178.7" y="23">HS/FS/LS</text>
<text x="196.5" y="26.6">Download Port</text>
<text x="10.7" y="30.1">USB:U3/Gen1----Controller0</text>
<text x="10.7" y="32.2">DP:RBR/HBR/HBR2/HBR3</text>
<text x="178.7" y="49.7">HS/FS/LS</text>
<text x="178.7" y="67.4">HS/FS/LS</text>
<text x="178.7" y="81.7">HS/FS/LS</text>
<text x="8.9" y="92.3">USB:U3/Gen1----Controller1</text>
<text x="8.9" y="94.4">DP:RBR/HBR/HBR2/HBR3</text>
</g>
<g font-size="1.9">
<text x="241.8" y="29.1">=1.8V</text>
<text x="241.8" y="32.6">&lt;=3.3V</text>
</g>
<g font-size="1.7">
<text x="245.4" y="195.4">Project:</text>
<text x="254.1" y="195.6">OPi 5 MAX</text>
<text x="245.5" y="199">File:</text>
<text x="245.5" y="202.2">Date:</text>
<text x="254.1" y="199">05.RK3588_USB30/USB20_Ctrl</text>
<text x="280.4" y="202.4">Rev:</text>
<text x="287.5" y="202.5">V1.1</text>
<text x="245.4" y="204.9">Size:</text>
<text x="256" y="204.9">A3</text>
<text x="262.1" y="204.6">Sheet:</text>
<text x="275.4" y="204.9">5</text>
<text x="280.4" y="204.6">Of:</text>
<text x="289.6" y="204.9">29</text>
</g>
<g font-size="1.6" fill="#000080">
<text x="7.1" y="16.6">U4M</text>
<text x="176.9" y="13">U4L</text>
<text x="251.6" y="38.8">R41</text>
<text x="256.9" y="38.8">200R</text>
<text x="95.1" y="53">R197</text>
<text x="106.7" y="53">8.2K</text>
<text x="252.5" y="58.3">R40</text>
<text x="256.9" y="58.3">200R</text>
<text x="85.3" y="60.1">C271</text>
<text x="85.3" y="61.9">1uF</text>
<text x="94.2" y="60.1">C272</text>
<text x="94.2" y="61.9">100nF</text>
<text x="85.3" y="76.1">C291</text>
<text x="85.3" y="77.9">1uF</text>
<text x="94.2" y="76.1">C289</text>
<text x="94.2" y="77.9">100nF</text>
<text x="251.6" y="72.6">R201</text>
<text x="256.9" y="72.6">200R</text>
<text x="252.5" y="86.8">R195</text>
<text x="257.8" y="86.8">200R R0201</text>
<text x="246.3" y="93.9">C281</text>
<text x="246.3" y="95.7">100nF</text>
<text x="246.3" y="106.3">C290</text>
<text x="246.3" y="108.1">100nF</text>
<text x="97.8" y="118.8">R200</text>
<text x="103.1" y="118.8">8.2K</text>
<text x="176.9" y="123.4">RK3588</text>
<text x="246.3" y="120.6">C267</text>
<text x="246.3" y="122.3">100nF</text>
<text x="87.1" y="127.7">C270</text>
<text x="87.1" y="129.5">1uF</text>
<text x="97.8" y="127.7">C273</text>
<text x="97.8" y="129.5">100nF</text>
<text x="87.1" y="141.9">C292</text>
<text x="87.1" y="143.7">1uF</text>
<text x="97.8" y="141.9">C293</text>
<text x="97.8" y="143.7">100nF</text>
<text x="7.1" y="148.3">RK3588</text>
</g>
<g font-size="1.6" fill="#004080">
<text x="50.2" y="23.8">TYPEC0_SBU1/DP0_AUXP</text>
<text x="48.5" y="29.2">TYPEC0_SSRX1P/DP0_TX0P</text>
<text x="50.2" y="25.6">TYPEC0_SBU2/DP0_AUXN</text>
<text x="214.8" y="27.4">TYPEC0_USB20_OTG_DM</text>
<text x="215.1" y="25.6">TYPEC0_USB20_OTG_DP</text>
<text x="48.3" y="30.9">TYPEC0_SSRX1N/DP0_TX0N</text>
<text x="48.6" y="34.5">TYPEC0_SSTX1P/DP0_TX1P</text>
<text x="214.2" y="34.3">TYPEC0_USB20_VBUSDET</text>
<text x="215.7" y="30.9">TYPEC0_USB20_OTG_ID</text>
<text x="48.3" y="41.6">TYPEC0_SSRX2N/DP0_TX2N</text>
<text x="48.5" y="36.3">TYPEC0_SSTX1N/DP0_TX1N</text>
<text x="48.5" y="39.8">TYPEC0_SSRX2P/DP0_TX2P</text>
<text x="212.2" y="38.1">TYPEC0_USB20_OTG0_REXT</text>
<text x="48.5" y="46.9">TYPEC0_SSTX2N/DP0_TX3N</text>
<text x="48.6" y="45.2">TYPEC0_SSTX2P/DP0_TX3P</text>
<text x="214.8" y="46.9">TYPEC1_USB20_OTG_DM</text>
<text x="215.1" y="45.2">TYPEC1_USB20_OTG_DP</text>
<text x="54.9" y="52.3">TYPEC0_DP0_REXT</text>
<text x="214.2" y="53.9">TYPEC1_USB20_VBUSDET</text>
<text x="215.7" y="50.5">TYPEC1_USB20_OTG_ID</text>
<text x="50.2" y="59.4">TYPEC0_DP0_VDDA_0V85</text>
<text x="51.2" y="57.6">TYPEC0_DP0_VDD_0V85</text>
<text x="212.2" y="57.6">TYPEC1_USB20_OTG1_REXT</text>
<text x="220.3" y="64.7">USB20_HOST0_DP</text>
<text x="218.3" y="71.8">USB20_HOST0_REXT</text>
<text x="220.1" y="66.5">USB20_HOST0_DM</text>
<text x="51" y="73.6">TYPEC0_DP0_VDDH_1V8</text>
<text x="220.1" y="80.7">USB20_HOST1_DM</text>
<text x="220.3" y="79">USB20_HOST1_DP</text>
<text x="50.2" y="89.6">TYPEC1_SBU1/DP1_AUXP</text>
<text x="218.3" y="86.1">USB20_HOST1_REXT</text>
<text x="48.5" y="95">TYPEC1_SSRX1P/DP1_TX0P</text>
<text x="50.2" y="91.4">TYPEC1_SBU2/DP1_AUXN</text>
<text x="219.7" y="93.2">USB20_DVDD_0V75</text>
<text x="48.3" y="96.7">TYPEC1_SSRX1N/DP1_TX0N</text>
<text x="48.6" y="100.3">TYPEC1_SSTX1P/DP1_TX1P</text>
<text x="48.3" y="107.4">TYPEC1_SSRX2N/DP1_TX2N</text>
<text x="48.5" y="102.1">TYPEC1_SSTX1N/DP1_TX1N</text>
<text x="48.5" y="105.6">TYPEC1_SSRX2P/DP1_TX2P</text>
<text x="220.6" y="105.6">USB20_AVDD_1V8</text>
<text x="48.5" y="112.7">TYPEC1_SSTX2N/DP1_TX3N</text>
<text x="48.6" y="111">TYPEC1_SSTX2P/DP1_TX3P</text>
<text x="54.9" y="118.1">TYPEC1_DP1_REXT</text>
<text x="220.6" y="118.1">USB20_AVDD_3V3</text>
<text x="51.2" y="125.2">TYPEC1_DP1_VDD_0V85</text>
<text x="50.2" y="127">TYPEC1_DP1_VDDA_0V85</text>
<text x="51" y="139.4">TYPEC1_DP1_VDDH_1V8</text>
</g>
<g font-size="1.6">
<text x="72.3" y="22.7">AL15</text>
<text x="72.3" y="24.5">AM15</text>
<text x="72.3" y="28.1">AN13</text>
<text x="72.3" y="29.8">AP13</text>
<text x="236.8" y="24.5">AL12</text>
<text x="236.8" y="29.8">AL14</text>
<text x="236.8" y="26.3">AM12</text>
<text x="72.3" y="35.2">AN14</text>
<text x="72.3" y="33.4">AP14</text>
<text x="236.8" y="33.4">AM14</text>
<text x="72.3" y="38.7">AN15</text>
<text x="72.3" y="40.5">AP15</text>
<text x="236.8" y="37">AP12</text>
<text x="254.8" y="37">1</text>
<text x="262.3" y="38.8">R0201</text>
<text x="263.5" y="37">2</text>
<text x="72.3" y="45.8">AN16</text>
<text x="72.3" y="44.1">AP16</text>
<text x="236.8" y="44.1">AK9</text>
<text x="236.8" y="45.8">AL9</text>
<text x="72.3" y="51.2">AH16</text>
<text x="99.2" y="51.2">1</text>
<text x="107.9" y="51.2">2</text>
<text x="111.1" y="53">R0201</text>
<text x="116.5" y="53">1%</text>
<text x="236.8" y="49.4">AK8</text>
<text x="236.8" y="53">AL8</text>
<text x="72.3" y="58.3">AH14</text>
<text x="72.3" y="56.5">AJ14</text>
<text x="83.2" y="59.2" transform="rotate(-90 83.2 59.2)">1</text>
<text x="85.3" y="56.3">340mA</text>
<text x="92.1" y="59.2" transform="rotate(-90 92.1 59.2)">1</text>
<text x="103.1" y="57.3">VDDA_0V85_S0</text>
<text x="236.8" y="56.5">AP7</text>
<text x="254.8" y="56.5">1</text>
<text x="262.3" y="58.3">R0201</text>
<text x="263.5" y="56.5">2</text>
<text x="83.2" y="64.3" transform="rotate(-90 83.2 64.3)">2</text>
<text x="85.3" y="63.7">X5R</text>
<text x="85.3" y="65.4">6.3V</text>
<text x="92.1" y="64.3" transform="rotate(-90 92.1 64.3)">2</text>
<text x="94.2" y="63.7">X5R</text>
<text x="94.2" y="65.4">6.3V</text>
<text x="236.8" y="63.6">AK6</text>
<text x="236.8" y="65.4">AL6</text>
<text x="85.3" y="67.2">C0201</text>
<text x="94.2" y="67.2">C0201</text>
<text x="236.8" y="70.7">AG9</text>
<text x="254.8" y="70.7">1</text>
<text x="263.5" y="70.7">2</text>
<text x="72.3" y="72.5">AG14</text>
<text x="83.2" y="75.2" transform="rotate(-90 83.2 75.2)">1</text>
<text x="84.5" y="72.3">60mA</text>
<text x="92.1" y="75.2" transform="rotate(-90 92.1 75.2)">1</text>
<text x="103.1" y="73.3">VCCA_1V8_S0</text>
<text x="236.8" y="77.9">AL7</text>
<text x="262.3" y="72.6">R0201</text>
<text x="83.2" y="80.3" transform="rotate(-90 83.2 80.3)">2</text>
<text x="85.3" y="83.2">C0201</text>
<text x="85.3" y="79.7">X5R</text>
<text x="85.3" y="81.4">6.3V</text>
<text x="92.1" y="80.3" transform="rotate(-90 92.1 80.3)">2</text>
<text x="94.2" y="83.2">C0201</text>
<text x="94.2" y="79.7">X5R</text>
<text x="94.2" y="81.4">6.3V</text>
<text x="236.8" y="79.6">AM7</text>
<text x="72.3" y="88.5">AL10</text>
<text x="236.8" y="85">AH9</text>
<text x="254.8" y="85">1</text>
<text x="263.5" y="85">2</text>
<text x="72.3" y="90.3">AM10</text>
<text x="72.3" y="93.9">AN8</text>
<text x="72.3" y="95.6">AP8</text>
<text x="236.8" y="92.1">AH10</text>
<text x="244.1" y="94.8" transform="rotate(-90 244.1 94.8)">1</text>
<text x="249.8" y="91.9">30mA</text>
<text x="258.7" y="92.8">VDD_0V75_S0</text>
<text x="72.3" y="101">AN9</text>
<text x="72.3" y="99.2">AP9</text>
<text x="244.1" y="99.9" transform="rotate(-90 244.1 99.9)">2</text>
<text x="246.3" y="101">C0201</text>
<text x="246.3" y="97.5">X5R</text>
<text x="246.3" y="99.2">6.3V</text>
<text x="72.3" y="104.5">AN10</text>
<text x="72.3" y="106.3">AP10</text>
<text x="236.8" y="104.5">AG11</text>
<text x="244.1" y="107.2" transform="rotate(-90 244.1 107.2)">1</text>
<text x="249.8" y="104.4">65mA</text>
<text x="258.7" y="105.3">VCCA_1V8_S0</text>
<text x="72.3" y="111.6">AN11</text>
<text x="72.3" y="109.9">AP11</text>
<text x="244.1" y="112.4" transform="rotate(-90 244.1 112.4)">2</text>
<text x="246.3" y="113.5">C0201</text>
<text x="246.3" y="109.9">X5R</text>
<text x="246.3" y="111.7">6.3V</text>
<text x="72.3" y="117">AG16</text>
<text x="97.5" y="117">1</text>
<text x="106.1" y="117">2</text>
<text x="107.6" y="118.8">R0201</text>
<text x="236.8" y="117">AJ10</text>
<text x="244.1" y="119.7" transform="rotate(-90 244.1 119.7)">1</text>
<text x="249.8" y="116.8">45mA</text>
<text x="258.7" y="117.7">VCCA_3V3_S0</text>
<text x="72.3" y="124.1">AH13</text>
<text x="72.3" y="125.9">AJ13</text>
<text x="81.8" y="123.9">340mA</text>
<text x="103.1" y="124.8">VDDA_0V85_S0</text>
<text x="244.1" y="124.8" transform="rotate(-90 244.1 124.8)">2</text>
<text x="246.3" y="124.1">X5R</text>
<text x="246.3" y="125.9">6.3V</text>
<text x="85" y="128.6" transform="rotate(-90 85 128.6)">1</text>
<text x="87.1" y="131.2">X5R</text>
<text x="95.6" y="128.6" transform="rotate(-90 95.6 128.6)">1</text>
<text x="97.8" y="131.2">X5R</text>
<text x="246.3" y="127.7">C0201</text>
<text x="85" y="133.7" transform="rotate(-90 85 133.7)">2</text>
<text x="87.1" y="134.8">C0201</text>
<text x="87.1" y="133">6.3V</text>
<text x="95.6" y="133.7" transform="rotate(-90 95.6 133.7)">2</text>
<text x="97.8" y="134.8">C0201</text>
<text x="97.8" y="133">6.3V</text>
<text x="72.3" y="138.3">AG13</text>
<text x="80.9" y="138.1">60mA</text>
<text x="85" y="141" transform="rotate(-90 85 141)">1</text>
<text x="95.6" y="141" transform="rotate(-90 95.6 141)">1</text>
<text x="103.1" y="139.1">VCCA_1V8_S0</text>
<text x="85" y="146.1" transform="rotate(-90 85 146.1)">2</text>
<text x="87.1" y="149">C0201</text>
<text x="87.1" y="145.5">X5R</text>
<text x="87.1" y="147.2">6.3V</text>
<text x="95.6" y="146.1" transform="rotate(-90 95.6 146.1)">2</text>
<text x="97.8" y="149">C0201</text>
<text x="97.8" y="145.5">X5R</text>
<text x="97.8" y="147.2">6.3V</text>
<text x="254.1" y="202">Friday, July 25, 2025</text>
</g>
<g font-size="1.6" fill="#f00">
<text x="101.3" y="28.8">TYPEC0_SSRX1P</text>
<text x="255.5" y="25.4">TYPEC0_OTG_DP</text>
<text x="255.5" y="27.2">TYPEC0_OTG_DM</text>
<text x="101.3" y="34.2">TYPEC0_SSTX1P</text>
<text x="101.3" y="35.9">TYPEC0_SSTX1N</text>
<text x="101.3" y="30.6">TYPEC0_SSRX1N</text>
<text x="252.5" y="34.2">TYPEC0_USB20_VBUSDET</text>
<text x="243" y="36.8">OTG0_REXT</text>
<text x="255.5" y="45">TYPEC1_OTG_DP</text>
<text x="255.5" y="46.8">TYPEC1_OTG_DM</text>
<text x="78.6" y="51">TYPEC0_REXT</text>
<text x="243" y="56.3">OTG1_REXT</text>
<text x="262.6" y="64.6">USB20_HOST0_DP</text>
<text x="243" y="70.6">HOST0_REXT</text>
<text x="262.6" y="66.3">USB20_HOST0_DM</text>
<text x="264.4" y="78.6">USB20_HOST1_DP</text>
<text x="264.4" y="80.7">USB20_HOST1_DM</text>
<text x="243" y="84.8">HOST1_REXT</text>
<text x="101.3" y="94.6">TYPEC1_SSRX1P</text>
<text x="101.3" y="99.9">TYPEC1_SSTX1P</text>
<text x="101.3" y="101.7">TYPEC1_SSTX1N</text>
<text x="101.3" y="96.4">TYPEC1_SSRX1N</text>
<text x="78.6" y="116.8">TYPEC1_REXT</text>
</g>
<g font-size="1.3">
<text x="30.8" y="1.3">5</text>
<text x="88.8" y="1.3">4</text>
<text x="146.9" y="1.3">3</text>
<text x="205" y="1.3">2</text>
<text x="263.1" y="1.3">1</text>
<text x=".5" y="28.4">D</text>
<text x="292.6" y="28.4">D</text>
<text x=".5" y="79.5">C</text>
<text x="292.6" y="79.5">C</text>
<text x=".5" y="130.6">B</text>
<text x="292.6" y="130.6">B</text>
<text x=".5" y="181.7">A</text>
<text x="292.6" y="181.7">A</text>
<text x="30.8" y="207.4">5</text>
<text x="88.8" y="207.4">4</text>
<text x="146.9" y="207.4">3</text>
<text x="205" y="207.4">2</text>
<text x="263.1" y="207.4">1</text>
</g>
<g font-size="1.2" fill="#00f">
<text x="208" y="32.9">40K</text>
<text x="208" y="52.6">40K</text>
</g>
</svg>
